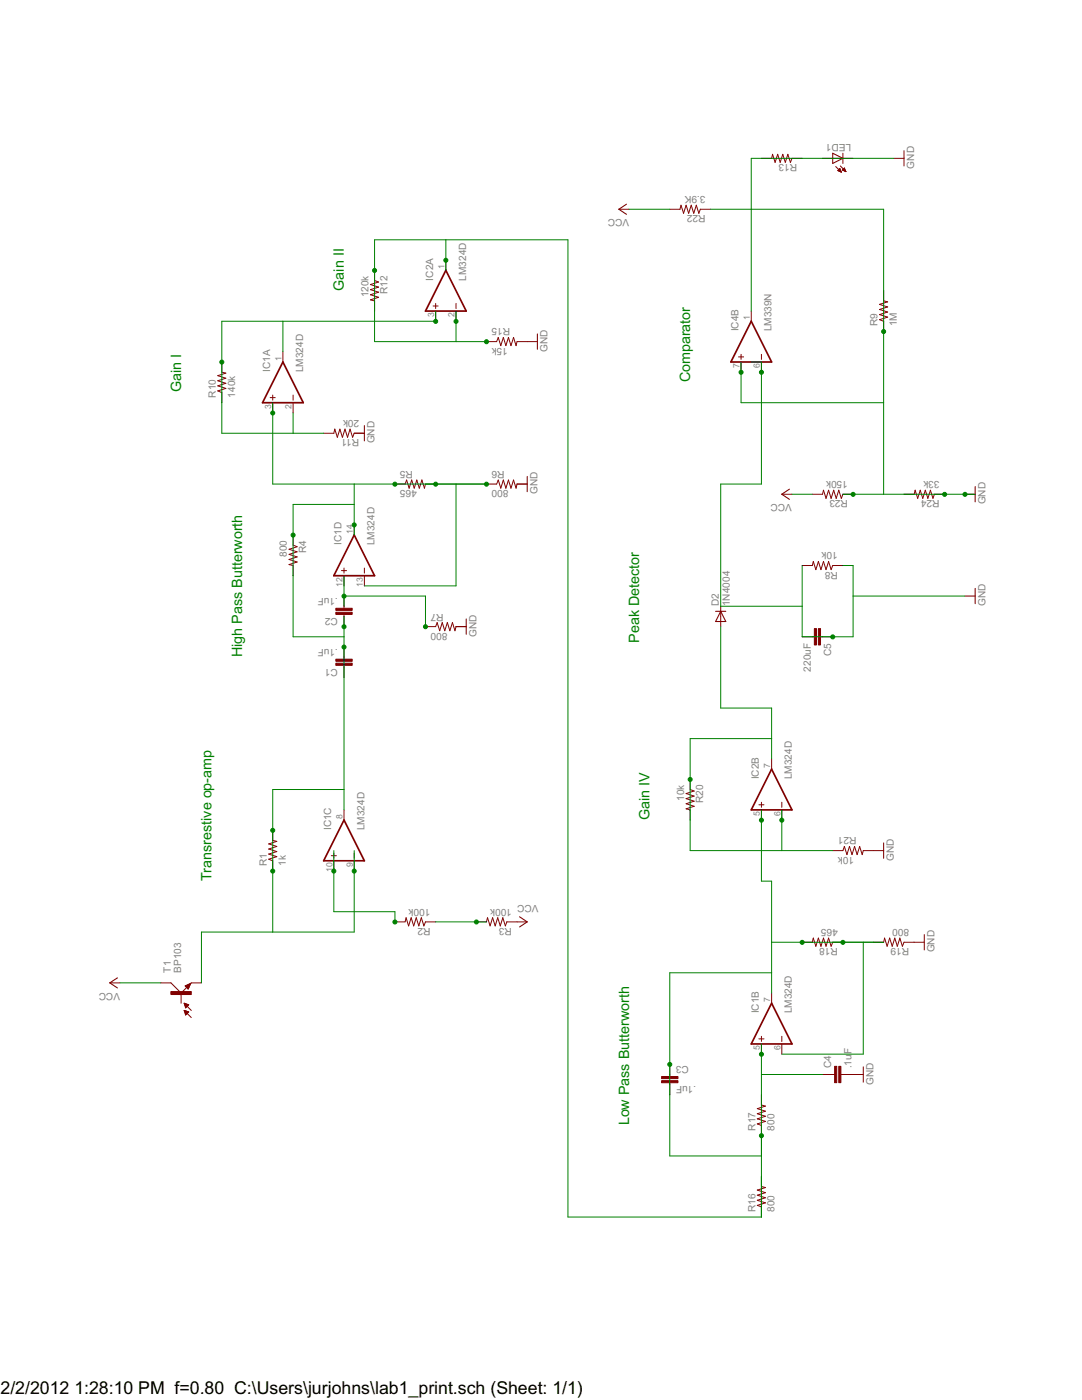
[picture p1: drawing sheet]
<svg xmlns="http://www.w3.org/2000/svg" width="216mm" height="279mm" viewBox="0 0 216 279" stroke-linecap="round" stroke-linejoin="round" font-family="sans-serif">
<g fill="#800000" stroke="#800000" stroke-width=".2">
<path d="M58.5 80.4v2z"/>
<path d="M54.4 80.4v2z"/>
<path d="M56.5 70.2v2z"/>
<path d="M53.9 79.4h1z"/>
<path d="M54.4 78.8v1.1z"/>
<path d="M58.5 78.8v1.1z"/>
<path d="M156 208.3v2.1z"/>
<path d="M151.9 208.3v2.1z"/>
<path d="M154 198.2v2z"/>
<path d="M151.4 207.3h1z"/>
<path d="M151.9 206.8v1z"/>
<path d="M156 206.8v1z"/>
<path d="M70.7 171.8v2z"/>
<path d="M66.6 171.8v2z"/>
<path d="M68.6 161.6v2.1z"/>
<path d="M66.1 170.8h1z"/>
<path d="M66.6 170.3v1z"/>
<path d="M70.7 170.3v1z"/>
<path d="M72.7 114.9v2z"/>
<path d="M68.6 114.9v2z"/>
<path d="M70.7 104.7v2.1z"/>
<path d="M68.1 113.9h1.1z"/>
<path d="M68.6 113.4v1z"/>
<path d="M72.7 113.4v1z"/>
<path d="M91 62.1v2z"/>
<path d="M86.9 62.1v2z"/>
<path d="M89 51.9v2.1z"/>
<path d="M86.4 61.1h1z"/>
<path d="M86.9 60.6v1z"/>
<path d="M91 60.6v1z"/>
<path d="M156 161.6v2.1z"/>
<path d="M151.9 161.6v2.1z"/>
<path d="M154 151.5v2z"/>
<path d="M151.4 160.6h1z"/>
<path d="M151.9 160.1v1z"/>
<path d="M156 160.1v1z"/>
<path d="M54.4 165.7v2z"/>
<path d="M54.4 171.8v2z"/>
<path d="M53.6 171.5l.8 .3z"/>
<path d="M53.6 171.5l1.6-.5z"/>
<path d="M53.6 170.5l1.6 .5z"/>
<path d="M53.6 170.5l1.6-.6z"/>
<path d="M53.6 169.4l1.6 .5z"/>
<path d="M53.6 169.4l1.6-.5z"/>
<path d="M53.6 168.4l1.6 .5z"/>
<path d="M53.6 168.4l1.6-.5z"/>
<path d="M54.4 167.7l.8 .2z"/>
<path d="M78.8 184h2z"/>
<path d="M84.9 184h2z"/>
<path d="M84.9 184l-.3 .8z"/>
<path d="M84.1 183.2l.5 1.6z"/>
<path d="M84.1 183.2l-.5 1.6z"/>
<path d="M83.1 183.2l.5 1.6z"/>
<path d="M83.1 183.2l-.6 1.6z"/>
<path d="M82 183.2l.5 1.6z"/>
<path d="M82 183.2l-.5 1.6z"/>
<path d="M81 183.2l.5 1.6z"/>
<path d="M81 183.2l-.2 .8z"/>
<path d="M95.1 184h2z"/>
<path d="M101.1 184h2.1z"/>
<path d="M101.1 184l-.3 .8z"/>
<path d="M100.3 183.2l.5 1.6z"/>
<path d="M100.3 183.2l-.5 1.6z"/>
<path d="M99.3 183.2l.5 1.6z"/>
<path d="M99.3 183.2l-.5 1.6z"/>
<path d="M98.3 183.2l.5 1.6z"/>
<path d="M98.3 183.2l-.5 1.6z"/>
<path d="M97.3 183.2l.5 1.6z"/>
<path d="M97.3 183.2l-.2 .8z"/>
<path d="M58.5 112.9v2z"/>
<path d="M58.5 106.8v2z"/>
<path d="M58.5 108.8l.8 .3z"/>
<path d="M57.7 109.6l1.6-.5z"/>
<path d="M57.7 109.6l1.6 .5z"/>
<path d="M57.7 110.6l1.6-.5z"/>
<path d="M57.7 110.6l1.6 .5z"/>
<path d="M57.7 111.7l1.6-.6z"/>
<path d="M57.7 111.7l1.6 .5z"/>
<path d="M57.7 112.7l1.6-.5z"/>
<path d="M57.7 112.7l.8 .2z"/>
<path d="M84.9 96.6h2z"/>
<path d="M78.8 96.6h2z"/>
<path d="M81.1 95.8l-.3 .8z"/>
<path d="M81.1 95.8l.5 1.6z"/>
<path d="M82.1 95.8l-.5 1.6z"/>
<path d="M82.1 95.8l.6 1.6z"/>
<path d="M83.2 95.8l-.5 1.6z"/>
<path d="M83.2 95.8l.5 1.6z"/>
<path d="M84.2 95.8l-.5 1.6z"/>
<path d="M84.2 95.8l.5 1.6z"/>
<path d="M84.9 96.6l-.2 .8z"/>
<path d="M103.2 96.6h2z"/>
<path d="M97.1 96.6h2z"/>
<path d="M99.4 95.8l-.3 .8z"/>
<path d="M99.4 95.8l.5 1.6z"/>
<path d="M100.4 95.8l-.5 1.6z"/>
<path d="M100.4 95.8l.5 1.6z"/>
<path d="M101.5 95.8l-.6 1.6z"/>
<path d="M101.5 95.8l.5 1.6z"/>
<path d="M102.5 95.8l-.5 1.6z"/>
<path d="M102.5 95.8l.5 1.6z"/>
<path d="M103.2 96.6l-.2 .8z"/>
<path d="M91 125.1h2z"/>
<path d="M84.9 125.1h2z"/>
<path d="M87.2 124.2l-.3 .9z"/>
<path d="M87.2 124.2l.5 1.7z"/>
<path d="M88.2 124.2l-.5 1.7z"/>
<path d="M88.2 124.2l.6 1.7z"/>
<path d="M89.3 124.2l-.5 1.7z"/>
<path d="M89.3 124.2l.5 1.7z"/>
<path d="M90.3 124.2l-.5 1.7z"/>
<path d="M90.3 124.2l.5 1.7z"/>
<path d="M91 125.1l-.2 .8z"/>
<path d="M44.3 72.2v2.1z"/>
<path d="M44.3 78.3v2.1z"/>
<path d="M43.5 78l.8 .3z"/>
<path d="M43.5 78l1.6-.5z"/>
<path d="M43.5 77l1.6 .5z"/>
<path d="M43.5 77l1.6-.5z"/>
<path d="M43.5 76l1.6 .5z"/>
<path d="M43.5 76l1.6-.5z"/>
<path d="M43.5 75l1.6 .5z"/>
<path d="M43.5 75l1.6-.5z"/>
<path d="M44.3 74.3l.8 .2z"/>
<path d="M64.6 86.5h2z"/>
<path d="M70.7 86.5h2z"/>
<path d="M70.7 86.5l-.3 .8z"/>
<path d="M69.8 85.6l.6 1.7z"/>
<path d="M69.8 85.6l-.5 1.7z"/>
<path d="M68.8 85.6l.5 1.7z"/>
<path d="M68.8 85.6l-.5 1.7z"/>
<path d="M67.8 85.6l.5 1.7z"/>
<path d="M67.8 85.6l-.5 1.7z"/>
<path d="M66.8 85.6l.5 1.7z"/>
<path d="M66.8 85.6l-.2 .9z"/>
<path d="M74.7 60v2.1z"/>
<path d="M74.7 54v2z"/>
<path d="M74.7 56l.8 .3z"/>
<path d="M73.9 56.8l1.6-.5z"/>
<path d="M73.9 56.8l1.6 .5z"/>
<path d="M73.9 57.8l1.6-.5z"/>
<path d="M73.9 57.8l1.6 .5z"/>
<path d="M73.9 58.8l1.6-.5z"/>
<path d="M73.9 58.8l1.6 .5z"/>
<path d="M73.9 59.8l1.6-.5z"/>
<path d="M73.9 59.8l.8 .2z"/>
<path d="M103.2 68.2h2z"/>
<path d="M97.1 68.2h2z"/>
<path d="M99.4 67.4l-.3 .8z"/>
<path d="M99.4 67.4l.5 1.6z"/>
<path d="M100.4 67.4l-.5 1.6z"/>
<path d="M100.4 67.4l.5 1.6z"/>
<path d="M101.5 67.4l-.6 1.6z"/>
<path d="M101.5 67.4l.5 1.6z"/>
<path d="M102.5 67.4l-.5 1.6z"/>
<path d="M102.5 67.4l.5 1.6z"/>
<path d="M103.2 68.2l-.2 .8z"/>
<path d="M151.9 234.8v2z"/>
<path d="M151.9 240.9v2z"/>
<path d="M151.1 240.6l.8 .3z"/>
<path d="M151.1 240.6l1.6-.5z"/>
<path d="M151.1 239.5l1.6 .6z"/>
<path d="M151.1 239.5l1.6-.5z"/>
<path d="M151.1 238.5l1.6 .5z"/>
<path d="M151.1 238.5l1.6-.5z"/>
<path d="M151.1 237.5l1.6 .5z"/>
<path d="M151.1 237.5l1.6-.5z"/>
<path d="M151.9 236.8l.8 .2z"/>
<path d="M151.9 218.5v2z"/>
<path d="M151.9 224.6v2z"/>
<path d="M151.1 224.3l.8 .3z"/>
<path d="M151.1 224.3l1.6-.5z"/>
<path d="M151.1 223.3l1.6 .5z"/>
<path d="M151.1 223.3l1.6-.5z"/>
<path d="M151.1 222.3l1.6 .5z"/>
<path d="M151.1 222.3l1.6-.5z"/>
<path d="M151.1 221.3l1.6 .5z"/>
<path d="M151.1 221.3l1.6-.6z"/>
<path d="M151.9 220.5l.8 .2z"/>
<path d="M160.1 188h2z"/>
<path d="M166.2 188h2z"/>
<path d="M166.2 188l-.4 .8z"/>
<path d="M165.3 187.2l.5 1.6z"/>
<path d="M165.3 187.2l-.5 1.6z"/>
<path d="M164.3 187.2l.5 1.6z"/>
<path d="M164.3 187.2l-.5 1.6z"/>
<path d="M163.3 187.2l.5 1.6z"/>
<path d="M163.3 187.2l-.5 1.6z"/>
<path d="M162.3 187.2l.5 1.6z"/>
<path d="M162.3 187.2l-.2 .8z"/>
<path d="M174.3 188h2z"/>
<path d="M180.4 188h2z"/>
<path d="M180.4 188l-.3 .8z"/>
<path d="M179.6 187.2l.5 1.6z"/>
<path d="M179.6 187.2l-.6 1.6z"/>
<path d="M178.5 187.2l.5 1.6z"/>
<path d="M178.5 187.2l-.5 1.6z"/>
<path d="M177.5 187.2l.5 1.6z"/>
<path d="M177.5 187.2l-.5 1.6z"/>
<path d="M176.5 187.2l.5 1.6z"/>
<path d="M176.5 187.2l-.2 .8z"/>
<path d="M137.7 161.6v2.1z"/>
<path d="M137.7 155.5v2.1z"/>
<path d="M137.7 157.6l.8 .3z"/>
<path d="M136.9 158.4l1.6-.5z"/>
<path d="M136.9 158.4l1.6 .5z"/>
<path d="M136.9 159.4l1.6-.5z"/>
<path d="M136.9 159.4l1.6 .5z"/>
<path d="M136.9 160.4l1.6-.5z"/>
<path d="M136.9 160.4l1.6 .5z"/>
<path d="M136.9 161.4l1.6-.5z"/>
<path d="M136.9 161.4l.8 .2z"/>
<path d="M172.3 169.8h2z"/>
<path d="M166.2 169.8h2z"/>
<path d="M168.5 168.9l-.3 .9z"/>
<path d="M168.5 168.9l.5 1.7z"/>
<path d="M169.5 168.9l-.5 1.7z"/>
<path d="M169.5 168.9l.5 1.7z"/>
<path d="M170.5 168.9l-.5 1.7z"/>
<path d="M170.5 168.9l.5 1.7z"/>
<path d="M171.5 168.9l-.5 1.7z"/>
<path d="M171.5 168.9l.5 1.7z"/>
<path d="M172.3 169.8l-.3 .8z"/>
<path d="M68.6 133.2v2z"/>
<path d="M68.6 129.1v2z"/>
<path d="M68.6 131.1v.5z"/>
<path d="M68.6 132.8v.4z"/>
<path d="M68.6 123v2.1z"/>
<path d="M68.6 119v2z"/>
<path d="M68.6 121v.4z"/>
<path d="M68.6 122.6v.4z"/>
<path d="M133.6 212.4v2z"/>
<path d="M133.6 216.5v2z"/>
<path d="M133.6 216.1v.4z"/>
<path d="M133.6 214.4v.5z"/>
<path d="M164.1 214.4h2.1z"/>
<path d="M168.2 214.4h2z"/>
<path d="M167.8 214.4h.4z"/>
<path d="M166.2 214.4h.4z"/>
<path d="M105.2 68.2h2z"/>
<path d="M182.4 188h2z"/>
<path d="M170.2 214.4h2.1z"/>
<path d="M174.3 169.8h2z"/>
<path d="M192.6 119h2z"/>
<path d="M36.1 198.2v2z"/>
<path d="M38.2 196.2h2z"/>
<path d="M32.1 196.2h2z"/>
<path d="M36.7 200.2l1.5 1.5z"/>
<path d="M36.7 201.7l1.5 1.4z"/>
<path d="M34.1 196.2l2 2z"/>
<path d="M36.1 198.2l1.9-1.8z"/>
<path d="M38.2 196.2l-.2 .2z"/>
<path d="M36.7 201.7l.3 .9z"/>
<path d="M36.7 201.7l1 .3z"/>
<path d="M37.7 202l-.7 .6z"/>
<path d="M37.5 201.9v.2z"/>
<path d="M37.4 201.9v.3z"/>
<path d="M37.4 201.8v.4z"/>
<path d="M37.3 201.8v.6z"/>
<path d="M37.2 201.8v.6z"/>
<path d="M37.1 201.8v.7z"/>
<path d="M37 201.7v.7z"/>
<path d="M36.9 201.7v.4z"/>
<path d="M36.8 201.7v.2z"/>
<path d="M36.7 200.2l.3 .9z"/>
<path d="M36.7 200.2l1 .3z"/>
<path d="M37.7 200.5l-.7 .6z"/>
<path d="M37.5 200.5v.2z"/>
<path d="M37.4 200.5v.2z"/>
<path d="M37.4 200.4v.4z"/>
<path d="M37.3 200.4v.5z"/>
<path d="M37.2 200.4v.6z"/>
<path d="M37.1 200.3v.8z"/>
<path d="M37 200.3v.7z"/>
<path d="M36.9 200.3v.4z"/>
<path d="M36.8 200.3v.1z"/>
<path d="M37 196.8l1.1-.5z"/>
<path d="M37 196.8l.5 .6z"/>
<path d="M38.1 196.3l-.6 1.1z"/>
<path d="M38 196.3v.1z"/>
<path d="M37.9 196.3v.3z"/>
<path d="M37.8 196.4v.4z"/>
<path d="M37.7 196.4v.6z"/>
<path d="M37.6 196.5v.7z"/>
<path d="M37.5 196.5v.9z"/>
<path d="M37.4 196.6v.7z"/>
<path d="M37.4 196.6v.6z"/>
<path d="M37.3 196.6v.5z"/>
<path d="M37.2 196.7v.3z"/>
<path d="M37.1 196.7v.2z"/>
<path d="M103.2 184h2z"/>
<path d="M21.9 196.2h2z"/>
<path d="M143.8 123v2.1z"/>
<path d="M143.8 121v2z"/>
<path d="M160.1 112.9h2z"/>
<path d="M166.2 112.9h2z"/>
<path d="M166.2 112.9l-.4 .8z"/>
<path d="M165.3 112.1l.5 1.6z"/>
<path d="M165.3 112.1l-.5 1.6z"/>
<path d="M164.3 112.1l.5 1.6z"/>
<path d="M164.3 112.1l-.5 1.6z"/>
<path d="M163.3 112.1l.5 1.6z"/>
<path d="M163.3 112.1l-.5 1.6z"/>
<path d="M162.3 112.1l.5 1.6z"/>
<path d="M162.3 112.1l-.2 .8z"/>
<path d="M164.1 127.1h2.1z"/>
<path d="M160.1 127.1h2z"/>
<path d="M162.1 127.1h.4z"/>
<path d="M163.7 127.1h.4z"/>
<path d="M151.9 72.2v2.1z"/>
<path d="M147.9 72.2v2.1z"/>
<path d="M149.9 62.1v2z"/>
<path d="M147.4 71.2h1z"/>
<path d="M147.9 70.7v1z"/>
<path d="M151.9 70.7v1z"/>
<path d="M176.3 58v2z"/>
<path d="M176.3 64.1v2z"/>
<path d="M175.5 63.8l.8 .3z"/>
<path d="M175.5 63.8l1.6-.5z"/>
<path d="M175.5 62.8l1.6 .5z"/>
<path d="M175.5 62.8l1.6-.5z"/>
<path d="M175.5 61.8l1.6 .5z"/>
<path d="M175.5 61.8l1.6-.5z"/>
<path d="M175.5 60.7l1.6 .6z"/>
<path d="M175.5 60.7l1.6-.5z"/>
<path d="M176.3 60l.8 .2z"/>
<path d="M133.6 41.8h2.1z"/>
<path d="M139.7 41.8h2.1z"/>
<path d="M139.7 41.8l-.3 .8z"/>
<path d="M138.9 41l.5 1.6z"/>
<path d="M138.9 41l-.5 1.6z"/>
<path d="M137.9 41l.5 1.6z"/>
<path d="M137.9 41l-.5 1.6z"/>
<path d="M136.9 41l.5 1.6z"/>
<path d="M136.9 41l-.5 1.6z"/>
<path d="M135.9 41l.5 1.6z"/>
<path d="M135.9 41l-.2 .8z"/>
<path d="M162.1 98.6h2z"/>
<path d="M168.2 98.6h2z"/>
<path d="M168.2 98.6l-.3 .9z"/>
<path d="M167.4 97.8l.5 1.7z"/>
<path d="M167.4 97.8l-.5 1.7z"/>
<path d="M166.3 97.8l.6 1.7z"/>
<path d="M166.3 97.8l-.5 1.7z"/>
<path d="M165.3 97.8l.5 1.7z"/>
<path d="M165.3 97.8l-.5 1.7z"/>
<path d="M164.3 97.8l.5 1.7z"/>
<path d="M164.3 97.8l-.2 .8z"/>
<path d="M180.4 98.6h2z"/>
<path d="M186.5 98.6h2z"/>
<path d="M186.5 98.6l-.3 .9z"/>
<path d="M185.7 97.8l.5 1.7z"/>
<path d="M185.7 97.8l-.6 1.7z"/>
<path d="M184.6 97.8l.5 1.7z"/>
<path d="M184.6 97.8l-.5 1.7z"/>
<path d="M183.6 97.8l.5 1.7z"/>
<path d="M183.6 97.8l-.5 1.7z"/>
<path d="M182.6 97.8l.5 1.7z"/>
<path d="M182.6 97.8l-.2 .8z"/>
<path d="M123.5 41.8h2z"/>
<path d="M156 98.6h2z"/>
<path d="M192.6 98.6h2z"/>
<path d="M168.2 31.6h2z"/>
<path d="M164.1 31.6h2.1z"/>
<path d="M166.2 31.6h2z"/>
<path d="M166.8 33.2l1.1 1.2z"/>
<path d="M167.7 33.1l1.1 1.1z"/>
<path d="M167.2 34l.7 .4z"/>
<path d="M167.2 34l.4-.4z"/>
<path d="M167.6 33.6l.3 .8z"/>
<path d="M167.8 34.1v.2z"/>
<path d="M167.7 33.9v.4z"/>
<path d="M167.6 33.7v.5z"/>
<path d="M167.5 33.7v.5z"/>
<path d="M167.4 33.8v.3z"/>
<path d="M167.3 33.9v.2z"/>
<path d="M167.2 34v.1z"/>
<path d="M168.1 33.9l.7 .3z"/>
<path d="M168.5 33.5l-.4 .4z"/>
<path d="M168.5 33.5l.3 .7z"/>
<path d="M168.7 34v.2z"/>
<path d="M168.6 33.8v.4z"/>
<path d="M168.5 33.6v.5z"/>
<path d="M168.4 33.6v.5z"/>
<path d="M168.3 33.7v.3z"/>
<path d="M168.2 33.8v.2z"/>
<path d="M168.1 33.9v.1z"/>
<path d="M151.9 31.6h2.1z"/>
<path d="M158 31.6h2.1z"/>
<path d="M158 31.6l-.3 .8z"/>
<path d="M157.2 30.8l.5 1.6z"/>
<path d="M157.2 30.8l-.5 1.6z"/>
<path d="M156.2 30.8l.5 1.6z"/>
<path d="M156.2 30.8l-.5 1.6z"/>
<path d="M155.2 30.8l.5 1.6z"/>
<path d="M155.2 30.8l-.5 1.6z"/>
<path d="M154.2 30.8l.5 1.6z"/>
<path d="M154.2 30.8l-.2 .8z"/>
<path d="M178.4 31.6h2z"/>
</g>
<g fill="#800000" stroke="#800000" stroke-width=".34">
<path d="M52.4 80.4h8.1z"/>
<path d="M56.5 72.2l4 8.2z"/>
<path d="M56.5 72.2l-4.1 8.2z"/>
<path d="M149.9 208.3h8.1z"/>
<path d="M154 200.2l4 8.1z"/>
<path d="M154 200.2l-4.1 8.1z"/>
<path d="M64.6 171.8h8.1z"/>
<path d="M68.6 163.7l4.1 8.1z"/>
<path d="M68.6 163.7l-4 8.1z"/>
<path d="M66.6 114.9h8.1z"/>
<path d="M70.7 106.8l4 8.1z"/>
<path d="M70.7 106.8l-4.1 8.1z"/>
<path d="M84.9 62.1h8.1z"/>
<path d="M89 54l4 8.1z"/>
<path d="M89 54l-4.1 8.1z"/>
<path d="M149.9 161.6h8.1z"/>
<path d="M154 153.5l4 8.1z"/>
<path d="M154 153.5l-4.1 8.1z"/>
<path d="M145.8 72.2h8.2z"/>
<path d="M149.9 64.1l4.1 8.1z"/>
<path d="M149.9 64.1l-4.1 8.1z"/>
</g>
<g fill="#800000" stroke="#800000" stroke-width=".2">
<path d="M67 132.4h3.3v.4h-3.3z"/>
<path d="M67 131.6h3.3v.4h-3.3z"/>
<path d="M67 122.2h3.3v.4h-3.3z"/>
<path d="M67 121.4h3.3v.4h-3.3z"/>
<path d="M132 214.8h3.3v.5h-3.3z"/>
<path d="M132 215.7h3.3v.4h-3.3z"/>
<path d="M166.5 212.8h.5v3.3h-.5z"/>
<path d="M167.4 212.8h.4v3.3h-.4z"/>
<path d="M34.1 197.9h4.1v.6h-4.1z"/>
<path d="M163.3 125.5h.4v3.2h-.4z"/>
<path d="M162.5 125.5h.4v3.2h-.4z"/>
</g>
<g fill="#800000" stroke="#800000" stroke-width=".21">
<path d="M93 123.5v3.1z"/>
<path d="M105.2 95.1v3z"/>
<path d="M72.7 84.9v3.1z"/>
<path d="M107.2 66.7v3z"/>
<path d="M184.4 186.5v3.1z"/>
<path d="M172.3 212.9v3.1z"/>
<path d="M176.3 168.2v3.1z"/>
<path d="M194.6 117.4v3.1z"/>
<path d="M103.7 185l1.5-1z"/>
<path d="M103.7 183l1.5 1z"/>
<path d="M21.9 196.2l1.5-1z"/>
<path d="M21.9 196.2l1.5 1z"/>
<path d="M143.8 122l1 2z"/>
<path d="M143.8 122l-1 2z"/>
<path d="M142.8 122h1z"/>
<path d="M142.8 124h2z"/>
<path d="M143.8 122h1z"/>
<path d="M123.5 41.8l1.5-1.1z"/>
<path d="M123.5 41.8l1.5 1z"/>
<path d="M156 98.6l1.5-1z"/>
<path d="M156 98.6l1.5 1.1z"/>
<path d="M194.6 97.1v3.1z"/>
<path d="M166.2 30.6l2 1z"/>
<path d="M166.2 32.6l2-1z"/>
<path d="M168.2 30.6v1z"/>
<path d="M168.2 31.6v1z"/>
<path d="M166.2 30.6v1z"/>
<path d="M166.2 31.6v1z"/>
<path d="M180.4 30.1v3z"/>
</g>
<g fill="#008000" stroke="#008000" stroke-width=".2">
<path d="M68.6 119v2z"/>
<path d="M68.6 119h16.3z"/>
<path d="M84.9 119v6.1z"/>
<path d="M68.6 116.9v2.1z"/>
<path d="M68.6 114.9v2z"/>
<path d="M58.5 86.5h6.1z"/>
<path d="M58.5 82.4v4.1z"/>
<path d="M44.3 86.5h14.2z"/>
<path d="M44.3 80.4v6.1z"/>
<path d="M44.3 72.2v8.2z"/>
<path d="M44.3 64.1v8.1z"/>
<path d="M44.3 64.1h12.2z"/>
<path d="M56.5 64.1v6.1z"/>
<path d="M56.5 64.1h30.4z"/>
<path d="M86.9 62.1v2z"/>
<path d="M91 68.2h6.1z"/>
<path d="M91 62.1v2z"/>
<path d="M91 64.1v4.1z"/>
<path d="M74.7 68.2h16.3z"/>
<path d="M74.7 62.1v6.1z"/>
<path d="M74.7 54v8.1z"/>
<path d="M74.7 47.9v6.1z"/>
<path d="M74.7 47.9h14.3z"/>
<path d="M89 47.9v4z"/>
<path d="M89 51.9v2.1z"/>
<path d="M89 47.9h24.3z"/>
<path d="M151.9 208.3v2.1z"/>
<path d="M151.9 210.4v4z"/>
<path d="M151.9 214.4h12.2z"/>
<path d="M151.9 214.4v4.1z"/>
<path d="M151.9 218.5v8.1z"/>
<path d="M154 194.1v4.1z"/>
<path d="M151.9 161.6v2.1z"/>
<path d="M151.9 163.7v12.2z"/>
<path d="M151.9 175.9h2.1z"/>
<path d="M154 175.9v12.1z"/>
<path d="M166.2 188h2z"/>
<path d="M174.3 188h2z"/>
<path d="M168.2 188h6.1z"/>
<path d="M172.3 188h2z"/>
<path d="M156 210.4h16.3z"/>
<path d="M172.3 188v22.4z"/>
<path d="M168.2 188h4.1z"/>
<path d="M160.1 188h8.1z"/>
<path d="M154 188h6.1z"/>
<path d="M154 188v6.1z"/>
<path d="M133.6 194.1h20.4z"/>
<path d="M133.6 194.1v18.3z"/>
<path d="M133.6 212.4v6.1z"/>
<path d="M133.6 218.5v12.2z"/>
<path d="M133.6 230.7h18.3z"/>
<path d="M151.9 226.6v4.1z"/>
<path d="M151.9 234.8v8.1z"/>
<path d="M151.9 226.6v16.3z"/>
<path d="M113.3 242.9h38.6z"/>
<path d="M113.3 47.9v195z"/>
<path d="M141.8 41.8h8.1z"/>
<path d="M149.9 41.8v20.3z"/>
<path d="M149.9 41.8h26.4z"/>
<path d="M176.3 41.8v16.2z"/>
<path d="M176.3 58v8.1z"/>
<path d="M176.3 66.1v32.5z"/>
<path d="M170.2 98.6h6.1z"/>
<path d="M168.2 98.6h2z"/>
<path d="M176.3 98.6h4.1z"/>
<path d="M180.4 98.6h8.1z"/>
<path d="M188.5 98.6h4.1z"/>
<path d="M192.6 98.6h2z"/>
<path d="M149.9 31.6v10.2z"/>
<path d="M149.9 31.6h2z"/>
<path d="M151.9 31.6h8.2z"/>
<path d="M160.1 31.6h4z"/>
<path d="M164.1 31.6h14.3z"/>
<path d="M160.1 121v6.1z"/>
<path d="M160.1 112.9v8.1z"/>
<path d="M166.2 127.1h4z"/>
<path d="M160.1 127.1h6.1z"/>
<path d="M143.8 121h16.3z"/>
<path d="M170.2 119v8.1z"/>
<path d="M170.2 119h22.4z"/>
<path d="M170.2 112.9v6.1z"/>
<path d="M168.2 112.9h2z"/>
<path d="M149.9 72.2h2z"/>
<path d="M151.9 74.3v22.3z"/>
<path d="M151.9 72.2v2.1z"/>
<path d="M143.8 96.6v24.4z"/>
<path d="M143.8 96.6h8.1z"/>
<path d="M40.2 186v10.2z"/>
<path d="M40.2 186h14.2z"/>
<path d="M70.7 173.8v12.2z"/>
<path d="M70.7 169.8v4z"/>
<path d="M54.4 186h16.3z"/>
<path d="M54.4 173.8v12.2z"/>
<path d="M54.4 165.7v8.1z"/>
<path d="M54.4 157.6v8.1z"/>
<path d="M68.6 157.6v4z"/>
<path d="M68.6 135.2v22.4z"/>
<path d="M68.6 129.1v6.1z"/>
<path d="M68.6 127.1v2z"/>
<path d="M68.6 123v2.1z"/>
<path d="M68.6 125.1v2z"/>
<path d="M58.5 127.1h10.1z"/>
<path d="M58.5 114.9v12.2z"/>
<path d="M58.5 106.8v8.1z"/>
<path d="M58.5 100.7v6.1z"/>
<path d="M58.5 100.7h12.2z"/>
<path d="M70.7 100.7v4z"/>
<path d="M70.7 104.7v2.1z"/>
<path d="M72.7 116.9h18.3z"/>
<path d="M91 96.6v20.3z"/>
<path d="M86.9 96.6h4.1z"/>
<path d="M84.9 96.6h2z"/>
<path d="M91 96.6h6.1z"/>
<path d="M86.9 96.6h10.2z"/>
<path d="M78.8 96.6h8.1z"/>
<path d="M70.7 96.6h8.1z"/>
<path d="M70.7 96.6v4.1z"/>
<path d="M54.4 96.6h16.3z"/>
<path d="M54.4 82.4v14.2z"/>
<path d="M54.4 80.4v2z"/>
<path d="M54.4 157.6h14.2z"/>
<path d="M78.8 181.9v2.1z"/>
<path d="M66.6 181.9h12.2z"/>
<path d="M66.6 173.8v8.1z"/>
<path d="M66.6 169.8v4z"/>
<path d="M86.9 184h8.2z"/>
<path d="M95.1 184h2z"/>
<path d="M23.9 196.2h8.2z"/>
<path d="M125.5 41.8h8.1z"/>
<path d="M158 98.6h4.1z"/>
<path d="M143.8 125.1v16.2z"/>
<path d="M154 147.4v4.1z"/>
<path d="M154 141.3v6.1z"/>
<path d="M137.7 147.4h16.3z"/>
<path d="M137.7 147.4v8.1z"/>
<path d="M137.7 155.5v8.2z"/>
<path d="M137.7 163.7v6.1z"/>
<path d="M156 161.6v2.1z"/>
<path d="M156 163.7v6.1z"/>
<path d="M137.7 169.8h18.3z"/>
<path d="M156 169.8h10.2z"/>
<path d="M143.8 141.3h10.2z"/>
<path d="M147.9 72.2v2.1z"/>
<path d="M147.9 74.3v6.1z"/>
<path d="M147.9 80.4h28.4z"/>
<circle cx="68.6" cy="119" r=".4"/>
<circle cx="84.9" cy="125.1" r=".4"/>
<circle cx="44.3" cy="72.3" r=".4"/>
<circle cx="86.9" cy="64.1" r=".4"/>
<circle cx="91" cy="64.1" r=".4"/>
<circle cx="89" cy="51.9" r=".4"/>
<circle cx="74.7" cy="54" r=".4"/>
<circle cx="97.1" cy="68.2" r=".4"/>
<circle cx="151.9" cy="210.4" r=".4"/>
<circle cx="151.9" cy="163.7" r=".4"/>
<circle cx="168.2" cy="188.1" r=".4"/>
<circle cx="160.1" cy="188.1" r=".4"/>
<circle cx="133.6" cy="212.4" r=".4"/>
<circle cx="151.9" cy="226.7" r=".4"/>
<circle cx="192.6" cy="98.7" r=".4"/>
<circle cx="176.3" cy="66.2" r=".4"/>
<circle cx="170.2" cy="98.7" r=".4"/>
<circle cx="188.5" cy="98.7" r=".4"/>
<circle cx="166.2" cy="127.1" r=".4"/>
<circle cx="151.9" cy="74.3" r=".4"/>
<circle cx="70.7" cy="173.8" r=".4"/>
<circle cx="54.4" cy="165.7" r=".4"/>
<circle cx="54.4" cy="173.8" r=".4"/>
<circle cx="70.7" cy="104.8" r=".4"/>
<circle cx="58.5" cy="106.8" r=".4"/>
<circle cx="86.9" cy="96.6" r=".4"/>
<circle cx="78.8" cy="96.6" r=".4"/>
<circle cx="68.6" cy="129.1" r=".4"/>
<circle cx="68.6" cy="125.1" r=".4"/>
<circle cx="54.4" cy="82.4" r=".4"/>
<circle cx="97.1" cy="96.6" r=".4"/>
<circle cx="66.6" cy="173.8" r=".4"/>
<circle cx="78.8" cy="184" r=".4"/>
<circle cx="95.1" cy="184" r=".4"/>
<circle cx="137.7" cy="155.6" r=".4"/>
<circle cx="156" cy="163.7" r=".4"/>
<circle cx="147.9" cy="74.3" r=".4"/>
</g>
<g font-size="4">
<text x=".1" y="278.3">2/2/2012</text>
<text x="14.8" y="278.3">1:28:10 PM f=0.80 C:\Users\jurjohns\lab1_print.sch (Sheet: 1/1)</text>
</g>
<g font-size="3.2" fill="#008000">
<text x="68.6" y="58" transform="rotate(-90 68.6 58)">Gain II</text>
<text x="137.7" y="76.3" transform="rotate(-90 137.7 76.3)">Comparator</text>
<text x="36.1" y="78.3" transform="rotate(-90 36.1 78.3)">Gain I</text>
<text x="48.3" y="131.2" transform="rotate(-90 48.3 131.2)">High Pass Butterworth</text>
<text x="127.6" y="128.3" transform="rotate(-90 127.6 128.3)">Peak Detector</text>
<text x="129.6" y="163.7" transform="rotate(-90 129.6 163.7)">Gain IV</text>
<text x="42.2" y="175.8" transform="rotate(-90 42.2 175.8)">Transrestive op-amp</text>
<text x="125.5" y="224.6" transform="rotate(-90 125.5 224.6)">Low Pass Butterworth</text>
</g>
<g font-size="2.2" fill="#808080">
<text x="169.8" y="28.8" transform="rotate(-180 169.8 28.8)">LED1</text>
<text x="159" y="32.8" transform="rotate(-180 159 32.8)">R13</text>
<text x="182.4" y="33.6" transform="rotate(-90 182.4 33.6)">GND</text>
<text x="140.8" y="39.1" transform="rotate(-180 140.8 39.1)">3.9K</text>
<text x="125.5" y="43.8" transform="rotate(-180 125.5 43.8)">VCC</text>
<text x="140.8" y="43" transform="rotate(-180 140.8 43)">R22</text>
<text x="73.5" y="59.3" transform="rotate(-90 73.5 59.3)">120k</text>
<text x="77.4" y="58.7" transform="rotate(-90 77.4 58.7)">R12</text>
<text x="86.4" y="56" transform="rotate(-90 86.4 56)">IC2A</text>
<text x="93" y="56" transform="rotate(-90 93 56)">LM324D</text>
<text x="101.8" y="65.6" transform="rotate(-180 101.8 65.6)">R15</text>
<text x="175.1" y="65.1" transform="rotate(-90 175.1 65.1)">R9</text>
<text x="179" y="65.1" transform="rotate(-90 179 65.1)">1M</text>
<text x="101.4" y="69.4" transform="rotate(-180 101.4 69.4)">15k</text>
<text x="109.3" y="70.2" transform="rotate(-90 109.3 70.2)">GND</text>
<text x="147.4" y="66.1" transform="rotate(-90 147.4 66.1)">IC4B</text>
<text x="154" y="66.1" transform="rotate(-90 154 66.1)">LM339N</text>
<text x="53.9" y="74.3" transform="rotate(-90 53.9 74.3)">IC1A</text>
<text x="60.5" y="74.3" transform="rotate(-90 60.5 74.3)">LM324D</text>
<text x="43.1" y="79.3" transform="rotate(-90 43.1 79.3)">R10</text>
<text x="46.9" y="79.3" transform="rotate(-90 46.9 79.3)">140k</text>
<text x="71.7" y="83.8" transform="rotate(-180 71.7 83.8)">20k</text>
<text x="71.7" y="87.7" transform="rotate(-180 71.7 87.7)">R11</text>
<text x="74.7" y="88.5" transform="rotate(-90 74.7 88.5)">GND</text>
<text x="82.4" y="94" transform="rotate(-180 82.4 94)">R5</text>
<text x="100.7" y="94" transform="rotate(-180 100.7 94)">R6</text>
<text x="83.2" y="97.8" transform="rotate(-180 83.2 97.8)">465</text>
<text x="101.5" y="97.8" transform="rotate(-180 101.5 97.8)">800</text>
<text x="107.2" y="98.6" transform="rotate(-90 107.2 98.6)">GND</text>
<text x="158" y="100.7" transform="rotate(-180 158 100.7)">VCC</text>
<text x="169.2" y="96" transform="rotate(-180 169.2 96)">150k</text>
<text x="169.2" y="99.8" transform="rotate(-180 169.2 99.8)">R23</text>
<text x="187.5" y="96" transform="rotate(-180 187.5 96)">33k</text>
<text x="187.5" y="99.8" transform="rotate(-180 187.5 99.8)">R24</text>
<text x="196.6" y="100.7" transform="rotate(-90 196.6 100.7)">GND</text>
<text x="57.3" y="111.2" transform="rotate(-90 57.3 111.2)">800</text>
<text x="61.1" y="110.4" transform="rotate(-90 61.1 110.4)">R4</text>
<text x="68.1" y="108.8" transform="rotate(-90 68.1 108.8)">IC1D</text>
<text x="74.7" y="108.8" transform="rotate(-90 74.7 108.8)">LM324D</text>
<text x="167.2" y="110.2" transform="rotate(-180 167.2 110.2)">10k</text>
<text x="67.4" y="119.3" transform="rotate(-180 67.4 119.3)">.1uF</text>
<text x="167.2" y="114.1" transform="rotate(-180 167.2 114.1)">R8</text>
<text x="67.4" y="123.3" transform="rotate(-180 67.4 123.3)">C2</text>
<text x="88.5" y="122.4" transform="rotate(-180 88.5 122.4)">R7</text>
<text x="143.4" y="121" transform="rotate(-90 143.4 121)">D2</text>
<text x="145.7" y="121" transform="rotate(-90 145.7 121)">1N4004</text>
<text x="196.6" y="121" transform="rotate(-90 196.6 121)">GND</text>
<text x="67.4" y="129.4" transform="rotate(-180 67.4 129.4)">.1uF</text>
<text x="89.3" y="126.3" transform="rotate(-180 89.3 126.3)">800</text>
<text x="95" y="127.1" transform="rotate(-90 95 127.1)">GND</text>
<text x="165.8" y="130.9" transform="rotate(-90 165.8 130.9)">C5</text>
<text x="67.4" y="133.5" transform="rotate(-180 67.4 133.5)">C1</text>
<text x="161.8" y="134" transform="rotate(-90 161.8 134)">220uF</text>
<text x="151.4" y="155.5" transform="rotate(-90 151.4 155.5)">IC2B</text>
<text x="158" y="155.5" transform="rotate(-90 158 155.5)">LM324D</text>
<text x="136.5" y="159.8" transform="rotate(-90 136.5 159.8)">10k</text>
<text x="140.3" y="160.3" transform="rotate(-90 140.3 160.3)">R20</text>
<text x="66.1" y="165.7" transform="rotate(-90 66.1 165.7)">IC1C</text>
<text x="72.7" y="165.7" transform="rotate(-90 72.7 165.7)">LM324D</text>
<text x="170.9" y="167.1" transform="rotate(-180 170.9 167.1)">R21</text>
<text x="53.2" y="172.8" transform="rotate(-90 53.2 172.8)">R1</text>
<text x="57.1" y="172.8" transform="rotate(-90 57.1 172.8)">1k</text>
<text x="170.4" y="171" transform="rotate(-180 170.4 171)">10k</text>
<text x="178.3" y="171.8" transform="rotate(-90 178.3 171.8)">GND</text>
<text x="85.9" y="181.3" transform="rotate(-180 85.9 181.3)">100k</text>
<text x="85.9" y="185.2" transform="rotate(-180 85.9 185.2)">R2</text>
<text x="102.2" y="181.3" transform="rotate(-180 102.2 181.3)">100k</text>
<text x="102.2" y="185.2" transform="rotate(-180 102.2 185.2)">R3</text>
<text x="107.4" y="180.5" transform="rotate(-180 107.4 180.5)">VCC</text>
<text x="167.2" y="185.4" transform="rotate(-180 167.2 185.4)">465</text>
<text x="181.4" y="185.4" transform="rotate(-180 181.4 185.4)">800</text>
<text x="167.2" y="189.2" transform="rotate(-180 167.2 189.2)">R18</text>
<text x="181.4" y="189.2" transform="rotate(-180 181.4 189.2)">R19</text>
<text x="186.5" y="190.1" transform="rotate(-90 186.5 190.1)">GND</text>
<text x="34.1" y="194.1" transform="rotate(-90 34.1 194.1)">T1</text>
<text x="36.1" y="194.1" transform="rotate(-90 36.1 194.1)">BP103</text>
<text x="23.9" y="198.2" transform="rotate(-180 23.9 198.2)">VCC</text>
<text x="151.4" y="202.3" transform="rotate(-90 151.4 202.3)">IC1B</text>
<text x="158" y="202.3" transform="rotate(-90 158 202.3)">LM324D</text>
<text x="137.4" y="212.7" transform="rotate(-180 137.4 212.7)">C3</text>
<text x="165.8" y="213.2" transform="rotate(-90 165.8 213.2)">C4</text>
<text x="169.9" y="213.2" transform="rotate(-90 169.9 213.2)">.1uF</text>
<text x="138.9" y="216.8" transform="rotate(-180 138.9 216.8)">.1uF</text>
<text x="174.3" y="216.5" transform="rotate(-90 174.3 216.5)">GND</text>
<text x="150.7" y="225.6" transform="rotate(-90 150.7 225.6)">R17</text>
<text x="154.6" y="225.6" transform="rotate(-90 154.6 225.6)">800</text>
<text x="150.7" y="241.9" transform="rotate(-90 150.7 241.9)">R16</text>
<text x="154.6" y="241.9" transform="rotate(-90 154.6 241.9)">800</text>
</g>
<g font-size="1.9" fill="#808080">
<text x="88.7" y="53.7" transform="rotate(-90 88.7 53.7)">1</text>
<text x="86.6" y="63.3" transform="rotate(-90 86.6 63.3)">3</text>
<text x="90.7" y="63.3" transform="rotate(-90 90.7 63.3)">2</text>
<text x="149.6" y="63.8" transform="rotate(-90 149.6 63.8)">1</text>
<text x="56.2" y="72" transform="rotate(-90 56.2 72)">1</text>
<text x="147.6" y="73.5" transform="rotate(-90 147.6 73.5)">7</text>
<text x="151.6" y="73.5" transform="rotate(-90 151.6 73.5)">6</text>
<text x="54.1" y="81.6" transform="rotate(-90 54.1 81.6)">3</text>
<text x="58.2" y="81.6" transform="rotate(-90 58.2 81.6)">2</text>
<text x="70.4" y="106.5" transform="rotate(-90 70.4 106.5)">14</text>
<text x="68.4" y="117.1" transform="rotate(-90 68.4 117.1)">12</text>
<text x="72.4" y="117.1" transform="rotate(-90 72.4 117.1)">13</text>
<text x="153.7" y="153.2" transform="rotate(-90 153.7 153.2)">7</text>
<text x="68.4" y="163.4" transform="rotate(-90 68.4 163.4)">8</text>
<text x="151.6" y="162.9" transform="rotate(-90 151.6 162.9)">5</text>
<text x="155.7" y="162.9" transform="rotate(-90 155.7 162.9)">6</text>
<text x="66.3" y="174" transform="rotate(-90 66.3 174)">10</text>
<text x="70.4" y="173" transform="rotate(-90 70.4 173)">9</text>
<text x="153.7" y="199.9" transform="rotate(-90 153.7 199.9)">7</text>
<text x="151.6" y="209.6" transform="rotate(-90 151.6 209.6)">5</text>
<text x="155.7" y="209.6" transform="rotate(-90 155.7 209.6)">6</text>
</g>
</svg>
